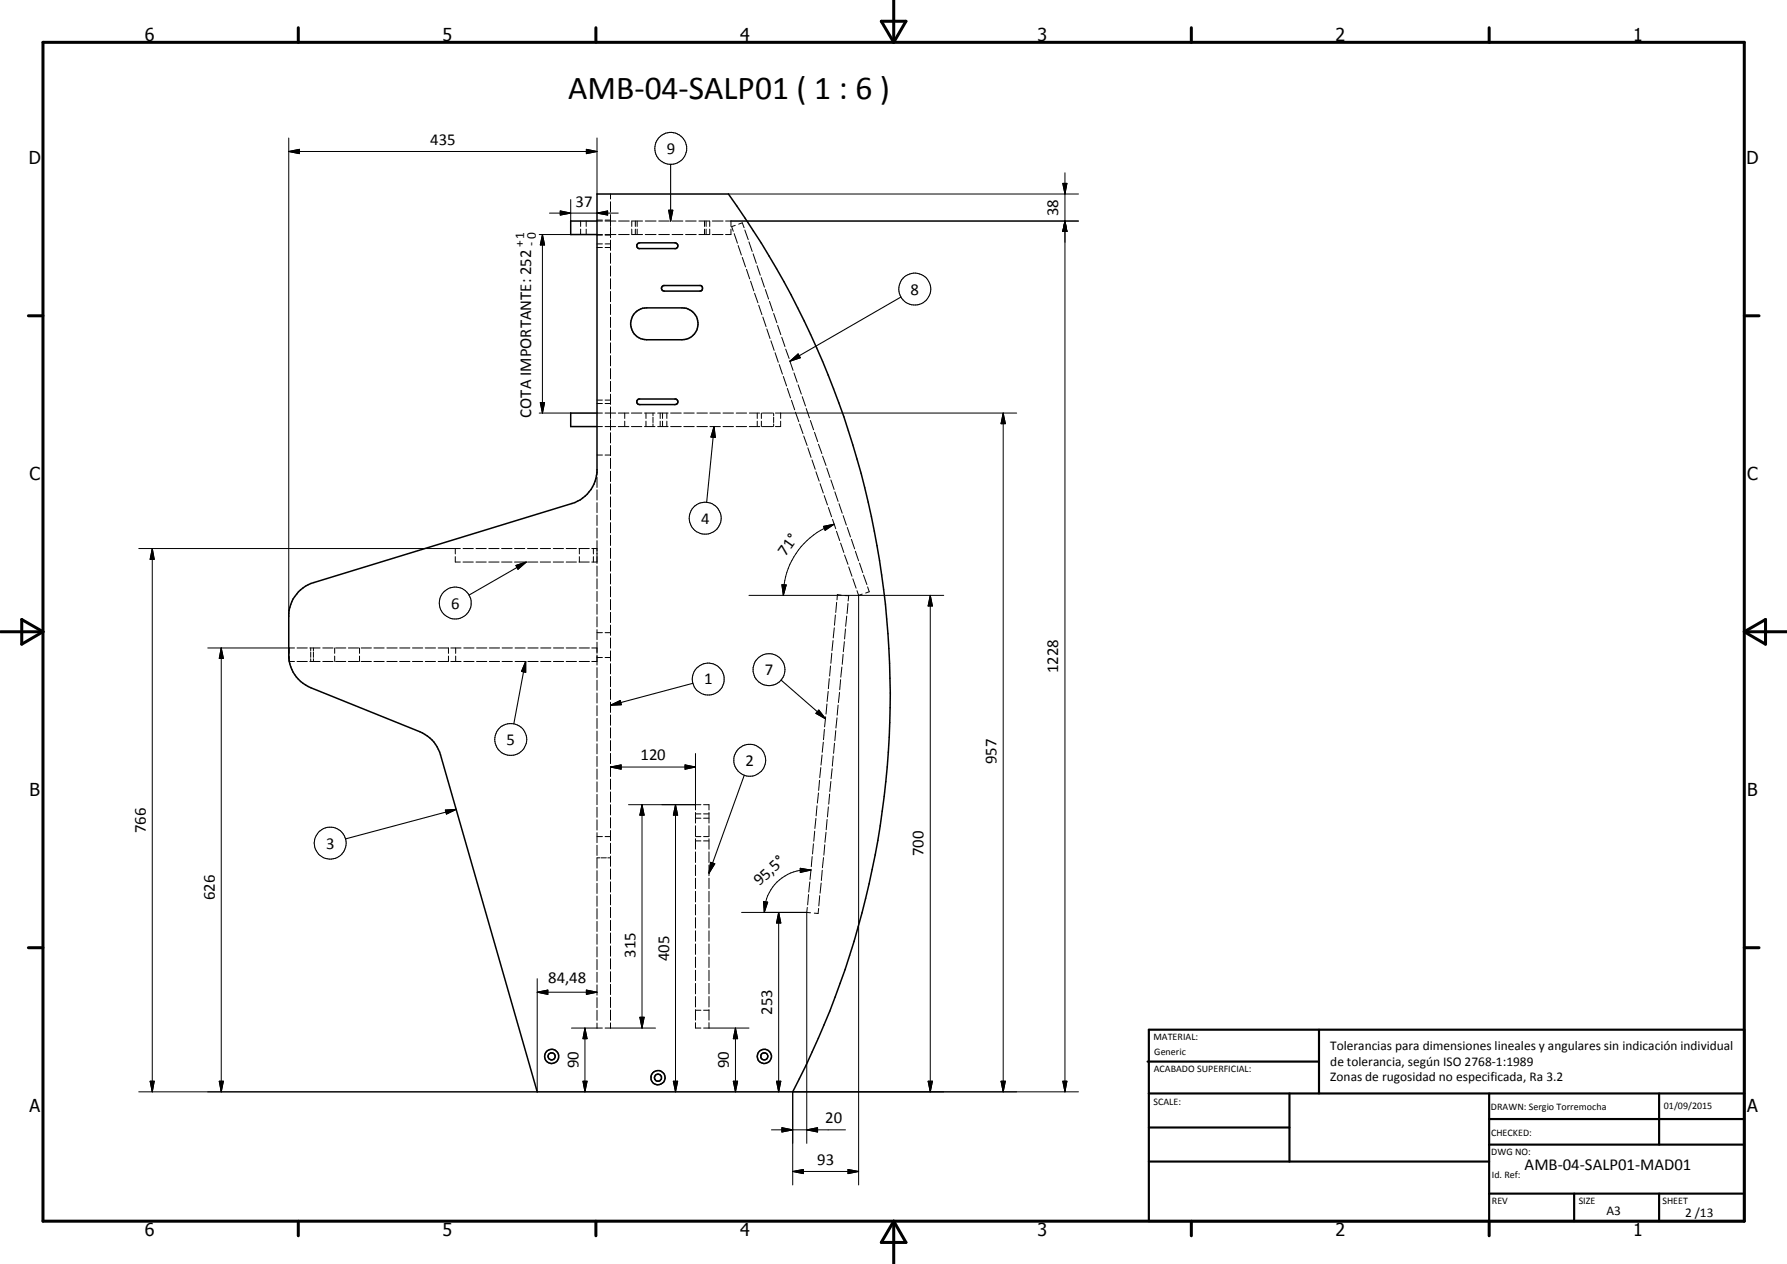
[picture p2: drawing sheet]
<svg xmlns="http://www.w3.org/2000/svg" width="420mm" height="297mm" viewBox="0 0 420 297" stroke-linecap="round" stroke-linejoin="round" font-family="sans-serif">
<g fill="none" stroke="#000" stroke-width=".35">
<path d="M140.4 45.6h30.9a201.3 201.3 0 0 1 15.1 211h-60.1l-22.7-79.2a8.2 8.2 0 0 0-4.9-5.4l-25.6-10.4a8.3 8.3 0 0 1-5.2-7v-10.5a8.4 8.4 0 0 1 5.9-7.2l60.7-18.6a8.5 8.5 0 0 0 5.9-7.3zM140.4 51.9h-6.2v3.2h6.2M149.9 57.3l.5-.2h8.3a.7 .7 0 0 1 .7 .6 .7 .7 0 0 1-.5 .7h-8.7l-.4-.4zM149.1 73.7l.7-.6a3.7 3.7 0 0 1 2.2-.8h8.3a3.7 3.7 0 0 1 3.8 3.8 3.7 3.7 0 0 1-3.8 3.7h-8.3a3.8 3.8 0 0 1-3.3-2.1 3.8 3.8 0 0 1 .4-4zM155.7 67.3l.3-.2h8.7a.68 .68 0 0 1 .5 .7 .68 .68 0 0 1-.7 .6h-8.3a.66 .66 0 0 1-.6-.4 .66 .66 0 0 1 .1-.7zM140.4 97.1h-6.2v3.1h6.2M149.9 94l.3-.2h8.7a.67 .67 0 0 1 .5 .7 .67 .67 0 0 1-.7 .6h-8.3a.65 .65 0 0 1-.6-.4 .65 .65 0 0 1 .1-.7z"/>
<circle cx="129.7" cy="248.2" r=".84"/>
<circle cx="129.7" cy="248.2" r="1.65"/>
<circle cx="154.7" cy="253.2" r="1.67"/>
<circle cx="154.7" cy="253.2" r=".83"/>
<circle cx="179.7" cy="248.3" r="1.67"/>
<circle cx="179.7" cy="248.2" r=".83"/>
</g>
<g fill="none" stroke="#000" stroke-width=".24">
<path d="M67.9 35.6l2.5-.5v1zM67.9 35.6h72.5M67.9 32.4v112.4M137.9 35.1l2.5 .5-2.5 .5zM140.4 32.4v13.2M126.8 55.1h7.4M127.5 55.1l.5 2.5h-1zM127.5 55.1v42M129.2 50.1h16.2M131.7 49.6l2.5 .5-2.5 .4zM134.2 46.9v5M136.5 51.9v1.3"/>
<path d="M136.5 53.8v1.3M137.8 51.9v1.3M137.8 53.8v1.3M140.4 50.1l2.5-.5v.9zM140.4 55.2h1.2M140.4 51.7h1.2M140.4 58.2h1.2M140.4 57.3h1.2M140.4 55.1h1.2M140.4 51.9h1.2M142.3 55.2h1.2M142.3 51.7h1.2"/>
<path d="M142.3 58.2h1.2M142.3 57.3h1.2M142.3 55.1h2.5M142.3 51.9h2.5M143.5 45.6v1.2M143.5 47.4v2.4M143.5 50.4v2.8M143.5 53.4v2.4M143.5 56.4v2.4M143.5 59.5v2.4M145.4 55.1h2.5M145.4 51.9h2.5"/>
<path d="M148.5 51.9v1.3M148.5 53.8v1.3M148.6 55.1h2.5M148.6 51.9h2.5M149.4 51.9v1.3M149.4 53.8v1.3M149.8 51.9v1.3M149.8 53.8v1.3M151.7 55.1h2.6M151.7 51.9h2.6M154.9 55.1h2.5M154.9 51.9h2.5"/>
<path d="M158 55.1h2.6M158 51.9h2.6M161.2 55.1h2.5M161.2 51.9h2.5M164.3 55.1h2.5M164.3 51.9h2.5M165.6 51.9v1.3M165.6 53.8v1.3M166 51.9v1.3M166 53.8v1.3M166.9 51.9v1.3M166.9 53.8v1.3"/>
<path d="M167.5 55.1h2.5M167.5 51.9h2.5M170.6 51.9h83M171.3 45.6h82.3M171.9 53.8v1.3h-1.3M171.9 51.9v1.3M172.6 54.9l.8 2.2M172.9 53l-.9 .3 .4 1.1M173.6 57.7l.7 2.2M173.7 52.7l.8-.3 .5 1.1M175.1 54.1l.8 2.2M176.1 56.9l.8 2.2"/>
<path d="M177.1 59.6l.7 2.3M249.9 43.1h1l-.5 2.5zM250.4 51.9l.5 2.5h-1zM250.4 40.6v216M143.5 62.5v2.4M143.5 65.5v2.4M143.5 68.5v2.4M143.5 71.5v2.4M143.5 74.5v2.5M143.5 77.6v2.4M174.5 60.5l.8 2.2M175.5 63.3l.8 2.2"/>
<path d="M176.5 66.1l.7 2.3M177.4 68.9l.8 2.3M178 62.4l.8 2.3M178.4 71.7l.7 2.3M179 65.2l.7 2.3M179.4 74.5l.7 2.3M179.9 68l.8 2.3M180.3 77.3l.7 2.2M180.9 70.8l.8 2.3M181.9 73.7l.8 2.2M182.8 76.5l.8 2.2M183.8 79.2l.8 2.2"/>
<path d="M126.8 97.1h7.4M127 94.6h1l-.5 2.5zM140.4 97.1h1.2M140.4 94.8h1.2M140.4 94h1.2M142.3 97.1h2.5M142.3 94.8h1.2M142.3 94h1.2M143.5 80.6v2.4M143.5 83.6v2.4M143.5 86.6v2.4M143.5 89.6v2.4"/>
<path d="M143.5 92.6v2.4M143.5 95.6v2.7M143.5 98.7v2.4M145.4 97.1h2.5M146.9 97.1v1.2M146.9 99v1.2M148.5 97.1h2.4M151.5 97.1h2.5M151.9 97.1v1.2M151.9 99v1.2M153.5 97.1v.6M153.5 98v1.3"/>
<path d="M153.5 99.6v.6M154.6 97.1h2.5M155.2 97.1v1.2M155.2 99v1.2M155.8 97.1v1.2M155.8 99v1.2M156.8 97.1v1.2M156.8 99v1.2M157.7 97.1h2.5M160.8 97.1h2.4M163.9 97.1h2.4M166.9 97.1h2.5"/>
<path d="M170 97.1h2.5M173.1 97.1h2.4M176.2 97.1h2.4M178 97.1v1.2M178 99v1.2M179 97.1v1.2M179 99v1.2M179.2 97.1h2.5M181.3 80.1l.7 2.2M181.9 97.1v.6M181.9 98v1.3M181.9 99.6v.6"/>
<path d="M182.2 82.9l.8 2.2M182.3 97.1h56.7M183.2 85.7l.8 2.2M183.5 99v1.2h-1.2M183.5 97.1v1.2M184.2 88.5l.7 2.2M184.7 82l.8 2.2M185.1 91.3l.8 2.2M185.7 84.8l.8 2.2M186.1 94.1l.7 2.2M186.7 87.6l.7 2.2M187 96.9l.8 2.2"/>
<path d="M187.7 90.4l.7 2.2M188 99.7l.8 2.2M188.6 93.2l.8 2.2M189.6 96l.7 2.2M190.5 98.8l.8 2.2M235.9 97.1l.5 2.5h-1zM235.9 97.1v159.5M140.4 110.4v1.1M140.4 112.1v2.5M140.4 115.1v2.4M140.4 118.1v2.4M140.4 106.9h1.2"/>
<path d="M140.4 100.2h1.2M142.3 106.9h1.2M142.3 100.2h2.5M143.5 101.7v2.4M143.5 104.7v2.4M143.5 107.7v2.4M143.5 110.7v2.5M143.5 113.7v2.4M143.5 116.8v2.4M143.5 119.8v2.4M145.4 100.2h2.5M148.5 100.2h2.4"/>
<path d="M151.5 100.2h2.5M154.6 100.2h2.5M157.7 100.2h2.5M160.8 100.2h2.4M163.9 100.2h2.4M166.9 100.2h2.5M170 100.2h2.5M173.1 100.2h2.4M176.2 100.2h2.4M179.2 100.2h2.5M189 102.4l.8 2.3M189.9 105.2l.8 2.3"/>
<path d="M190.9 108.1l.8 2.2M191.5 101.6l.8 2.2M191.8 110.9l.8 2.2M192.4 104.4l.8 2.2M192.8 113.7l.8 2.2M193.4 107.2l.8 2.2M193.8 116.5l.8 2.2M194.4 110l.7 2.2M194.8 119.3l.7 2.2M195.4 112.8l.7 2.2M196.3 115.6l.8 2.2M197.3 118.4l.7 2.2"/>
<path d="M32.6 128.9h75.6M35.8 128.9l.5 2.5h-1zM35.8 128.9v127.7M107 130.8v1.3h1.2M107 128.9v1.3M108.9 132.1h2.4M108.9 128.9h2.4M111.9 132.1h2.4M111.9 128.9h2.4M114.9 132.1h2.4M114.9 128.9h2.4M117.9 132.1h2.5"/>
<path d="M117.9 128.9h2.5M121 132.1h2.4M121 128.9h2.4M124 132.1h2.4M124 128.9h2.4M127 132.1h2.4M127 128.9h2.4M130.1 132.1h2.4M130.1 128.9h2.4M133.1 132.1h2.4M133.1 128.9h2.4M136.1 132.1h2.4"/>
<path d="M136.1 128.9h2.4M136.2 128.9v1.3M136.2 130.8v1.3M139.1 132.1h1.3M139.1 128.9h1.3M139.5 128.9v1.3M139.5 130.8v1.3M140.4 121.1v2.4M140.4 124.1v2.3M140.4 127v5.4M140.4 133v2.4M140.4 136v2.4"/>
<path d="M140.4 139v2.4M143.5 122.8v2.4M143.5 125.8v2.4M143.5 128.8v2.4M143.5 131.8v2.4M143.5 134.8v2.4M143.5 137.8v2.5M176.1 139.9h45.8M183.8 137.4l1.1 .1-.7 2.4zM193.6 123.7l2.5-.5-2.1 1.4zM195.7 122l.8 2.2M196.1 123.2a17.6 17.6 0 0 0-11.9 16.7"/>
<path d="M196.7 124.8l.7 2.2M197.6 127.6l.8 2.2M197.8 139.9l-.9-.2-.1 1.3M198.2 121.2l.8 2.2M198.6 130.4l.8 2.2M198.7 140h.8l-.1 1.2M199.2 124l.8 2.2M199.5 133.2l.8 2.2M200.2 126.7l.7 2.3M200.5 136l.8 2.2M201.1 129.5l.8 2.3M201.5 138.8l.4 1.1"/>
<path d="M201.9 139.9v138.6M202.1 132.3l.7 2.3M202.7 139.6l-.8 .3M203 135.1l.8 2.3M204 137.9l.4 1.2-.9 .3M218.7 139.9l.5 2.5h-1zM218.7 139.9v116.7M48.8 152.3h20.4M52 152.3l.5 2.4h-.9zM52 152.3v104.3M68 154.2v1.2h1.2M68 152.3v1.2"/>
<path d="M69.8 152.3h2.5M69.8 155.4h2.5M72.8 152.3h2.5M72.8 155.4h2.5M73.1 152.3v.6M73.1 153.2v1.3M73.1 154.8v.6M73.7 152.3v.6M73.7 153.2v1.3M73.7 154.8v.6M75.9 152.3h2.4M75.9 155.4h2.4"/>
<path d="M78.7 152.3v1.2M78.7 154.2v1.2M78.9 152.3h2.4M78.9 155.4h2.4M81.9 152.3h2.4M81.9 155.4h2.4M84.5 152.3v1.2M84.5 154.2v1.2M84.9 152.3h2.4M84.9 155.4h2.4M87.9 152.3h2.4M87.9 155.4h2.4"/>
<path d="M91 152.3h2.4M91 155.4h2.4M94 152.3h2.4M94 155.4h2.4M97 152.3h2.4M97 155.4h2.4M100 152.3h2.4M100 155.4h2.4M103 152.3h2.4v1.2M105.4 154.2v1.2h-2.4M106 152.3h2.4M106 155.4h2.4"/>
<path d="M107.1 152.3v1.2M107.1 154.2v1.2M109 152.3h2.5M109 155.4h2.5M112 152.3h2.5M112 155.4h2.5M115.1 152.3h2.4M115.1 155.4h2.4M118.1 152.3h2.4M118.1 155.4h2.4M121.1 152.3h2.4M121.1 155.4h2.4"/>
<path d="M124.1 152.3h2.4M124.1 155.4h2.4M127.1 152.3h2.4M127.1 155.4h2.4M130.1 152.3h2.4M130.1 155.4h2.4M133.1 152.3h2.4M133.1 155.4h2.4M136.2 152.3h2.4M136.2 155.4h2.4M139.1 152.3h1.3M139.1 155.4h1.3"/>
<path d="M140.4 142v2.4M140.4 144.9v2.4M140.4 148v2.3M140.4 150.9v2.6M140.4 153.9v2.4M140.4 156.9v2.4M140.4 159.9v2.3M140.4 154.5h1.2M140.4 148.7h1.2M142.3 154.5h1.2M142.3 148.7h1.2M143.5 140.9v2.4"/>
<path d="M143.5 143.9v2.4M143.5 146.9v2.4M143.5 149.9v2.4M143.5 153v2.4M143.5 156v2.4M143.5 159v2.4M195 159.5l-.2 2.3M195.3 156.5l-.2 2.4M195.6 153.5l-.2 2.4M195.9 150.5l-.3 2.4M196.2 147.5l-.3 2.4M196.4 144.5l-.2 2.4"/>
<path d="M196.7 141.6l-.2 2.3M197.6 159.7l-.2 2.4M197.9 156.8l-.2 2.3M198.2 153.8l-.2 2.3M198.5 150.8l-.2 2.4M198.8 147.8l-.2 2.4M199.1 144.8l-.3 2.4M199.4 141.8l-.2 2.4M140.4 162.9v2.3M140.4 165.8v2.4M140.4 168.8v2.4M140.4 171.8v2.4"/>
<path d="M140.4 174.8v2.4M140.4 177.8v2.3M143.5 162v2.4M143.5 165v2.4M143.5 168v2.4M143.5 171v2.4M143.5 174v2.4M143.5 177v2.5M161.1 179.7l2.4 .6-2.4 .5zM163.5 177.1v13.2M193.3 177.4l-.3 2.4M193.6 174.4l-.3 2.4"/>
<path d="M193.8 171.4l-.2 2.4M194.1 168.4l-.2 2.4M194.4 165.4l-.2 2.4M194.7 162.5l-.2 2.3M195.9 177.7l-.2 2.3M196.2 174.7l-.2 2.3M196.5 171.7l-.2 2.4M196.8 168.7l-.3 2.4M197.1 165.7l-.3 2.4M197.4 162.7l-.3 2.4M140.4 180.7v2.4M140.4 183.7v2.4"/>
<path d="M140.4 186.7v2.4M140.4 189.7v2.4M140.4 192.7v2.4M140.4 195.7v2.3M140.4 198.6v2.4M140.4 196.6h1.2M142.3 196.6h1.2M143.5 180.3l2.5-.6v1.1zM143.5 180.1v2.4M143.5 183.1v2.4M143.5 186.1v2.4M143.5 189.1v2.4"/>
<path d="M143.5 192.2v2.4M143.5 195.2v2.4M143.5 198.2v2.4M143.5 180.3h20M147.8 189.1h17M150.9 189.1l.6 2.5h-1.1zM150.9 189.1v52.5M158.8 189.1l.5 2.5h-1zM158.8 189.1v67.5M163.5 196.6h1.3M163.5 190.9v2.5M163.5 194.1v2.4"/>
<path d="M163.5 197.1v2.5M163.5 191.3h1.3M163.5 192.3h1.3M163.5 197.6h1.3M165.4 196.6h1.3M165.4 189.1h1.3v1.2M165.4 191.3h1.3M165.4 192.3h1.3M165.4 197.6h1.3M166.7 190.9v2.5M166.7 194.1v2.4M166.7 197.1v2.5"/>
<path d="M191.3 198.3l-.3 2.4M191.5 195.3l-.2 2.4M191.8 192.3l-.2 2.4M192.1 189.4l-.2 2.3M192.4 186.4l-.2 2.3M192.7 183.4l-.2 2.4M193 180.4l-.3 2.4M193.9 198.5l-.2 2.5M194.2 195.6l-.2 2.4M194.5 192.6l-.2 2.4M194.8 189.6l-.2 2.4M195.1 186.6l-.3 2.4"/>
<path d="M195.4 183.6l-.3 2.4M195.7 180.6l-.3 2.4M140.4 204.6v2.4M140.4 207.6v2.4M140.4 210.6v2.4M140.4 213.5v2.4M140.4 216.5v2.4M140.4 219.5v2.4M141 201.6h-.6v2.4M141.3 201.6h1.3M142.9 201.6h.6M143.5 201.2v2.4"/>
<path d="M143.5 204.2v2.4M143.5 207.2v2.4M143.5 210.2v2.4M143.5 213.2v2.4M143.5 216.3v2.4M143.5 219.2v2.5M163.5 200.2v2.5M163.5 203.3v2.5M163.5 206.4v2.4M163.5 209.5v2.5M163.5 212.6v2.4M163.5 215.6v2.5"/>
<path d="M163.5 218.7v2.5M166.7 200.2v2.5M166.7 203.3v2.5M166.7 206.4v2.4M166.7 209.5v2.5M166.7 212.6v2.4M166.7 215.6v2.5M166.7 218.7v2.5M174.4 214.4h15.3M179.5 211.9l1 .1-.8 2.4zM183.1 214.4l.5 2.5h-1zM183.1 214.4v42.2"/>
<path d="M188.2 204l2.5 .5-2.5 .5zM189.7 214.4l.9 .1M189.7 214.4v54.3M189.8 213.2l-.1 1.2M190.1 210.2l-.2 2.4M190.4 207.3l-.3 2.3M190.7 204.5a9.8 9.8 0 0 0-6.8 1.8 9.8 9.8 0 0 0-3.9 5.7l-.3 2.4M190.7 204.3l-.3 2.4M191 201.3l-.3 2.4M192.5 213.5l-.1 1.2-.9-.1M192.7 210.5l-.2 2.4M193.1 207.5l-.3 2.4"/>
<path d="M193.3 204.5l-.2 2.4M193.6 201.5l-.2 2.4M126.3 233.2l2.5-.5v1zM126.3 233.2h14.1M126.3 230v26.6h-93.7M137.9 232.7l2.5 .5-2.5 .5zM140.4 222.5v2.4M140.4 225.5v2.4M140.4 228.5v2.3M140.4 231.4v2.4M140.4 234.4v2.4M140.4 237.4v2.4"/>
<path d="M143.5 222.3v2.4M143.5 225.3v2.4M143.5 228.3v2.5M143.5 231.3v2.4M143.5 234.4v2.4M143.5 237.4v2.4M150.4 239.1h1.1l-.6 2.5zM163.5 237.4h1.3M163.5 221.8v2.5M163.5 224.9v2.5M163.5 228v2.5M163.5 231.1v2.5"/>
<path d="M163.5 234.2v2.4M163.5 237.3v2.4M165.4 237.4h1.3M166.7 221.8v2.5M166.7 224.9v2.5M166.7 228v2.5M166.7 231.1v2.5M166.7 234.2v2.4M166.7 237.3v2.4M35.3 254.1h1l-.5 2.5zM51.6 254.1h.9l-.5 2.5zM134.4 241.6h7.2"/>
<path d="M137.1 254.1h.9l-.5 2.5zM137.5 241.6l.5 2.5h-.9zM137.5 241.6v15M140.4 240.4v1.2M142.3 241.6h11.8M143.5 240.4v1.2M158.3 254.1h1l-.5 2.5zM163.5 240.3v1.3h1.3M165.4 241.6h10.7M166.7 240.3v1.3M172.4 254.1h1l-.5 2.5zM172.9 241.6l.5 2.5h-1z"/>
<path d="M172.9 241.6v15M182.6 254.1h1l-.5 2.5zM218.2 254.1h1l-.5 2.5zM235.4 254.1h1l-.5 2.5zM249.9 254.1h1l-.5 2.5zM253.6 256.6h-67.2v21.9M181.4 265.5h17.4M183.8 265l2.6 .5-2.6 .5zM186.4 275.3l2.5-.5v1zM186.4 275.3h15.5M189.7 265.5l2.5-.5v1zM199.4 274.8l2.5 .5-2.5 .5z"/>
</g>
<g fill="none" stroke="#000" stroke-width=".71">
<path d="M10.1 9.9h400v277.1h-400zM70.1 6.5v3.4M140.1 6.5v3.4M207.2 5h5.8l-2.9 4.9zM210.1 0v9.9M280.1 6.5v3.4M350.1 6.5v3.4M6.7 74.2h3.4M410.1 74.2h3.5M.1 148.5h10M5.1 145.6l5 2.9-5 2.9zM410.1 148.5h10"/>
<path d="M410.1 148.5l5-2.9v5.8zM6.7 222.7h3.4M410.1 222.7h3.5M70.1 287v3.4M140.1 287v3.4M210.1 287v10M210.1 287l2.9 5h-5.8zM280.1 287v3.4M350.1 287v3.4"/>
</g>
<g fill="none" stroke="#000" stroke-width=".51">
<path d="M269.8 249.5h40.3M270.1 242h140v45h-140zM270.1 257h140M303.2 257v16M310.1 242v15M350.1 257v30M390.1 257v12M270.1 265h33.1M270.1 273h80M350.1 269h60M350.1 263h60M350.1 280.5h60"/>
<path d="M370.1 280.5v6.5M390.1 280.5v6.5"/>
</g>
<g fill="#000">
<path d="M67.9 35.6l2.5-.5v1zM137.9 35.1l2.5 .5-2.5 .5zM127.5 55.1l.5 2.5h-1zM131.7 49.6l2.5 .5-2.5 .4zM140.4 50.1l2.5-.5v.9zM157.2 49.4h1l-.5 2.5zM249.9 43.1h1l-.5 2.5zM250.4 51.9l.5 2.5h-1zM127 94.6h1l-.5 2.5zM185.7 84.9l2-1.7 .5 .9zM235.9 97.1l.5 2.5h-1zM167.9 100.2l.3 2.6-1-.1z"/>
<path d="M35.8 128.9l.5 2.5h-1zM121.3 132.9l2.4-.8-1.9 1.7zM183.8 137.4l1.1 .1-.7 2.4zM193.6 123.7l2.5-.5-2.1 1.4zM52 152.3l.5 2.4h-.9zM123.6 155.4v2.6l-1-.2zM218.7 139.9l.5 2.5h-1zM143.5 165.7l2.3-1.1 .3 1zM143.5 180.3l2.5-.6v1.1zM192.5 166.9l1.6 2-2.3-1.3zM104.7 190.4l2.6-.2-2.3 1.1zM150.9 189.1l.6 2.5h-1.1z"/>
<path d="M158.8 189.1l.5 2.5h-1zM161.1 179.7l2.4 .6-2.4 .5zM167.1 202.6l1 .4-1.4 2.2zM179.5 211.9l1 .1-.8 2.4zM183.1 214.4l.5 2.5h-1zM188.2 204l2.5 .5-2.5 .5zM126.3 233.2l2.5-.5v1zM137.9 232.7l2.5 .5-2.5 .5zM150.4 239.1h1.1l-.6 2.5zM35.3 254.1h1l-.5 2.5zM51.6 254.1h.9l-.5 2.5zM137.1 254.1h.9l-.5 2.5z"/>
<path d="M137.5 241.6l.5 2.5h-.9zM158.3 254.1h1l-.5 2.5zM172.4 254.1h1l-.5 2.5zM172.9 241.6l.5 2.5h-1zM182.6 254.1h1l-.5 2.5zM218.2 254.1h1l-.5 2.5zM235.4 254.1h1l-.5 2.5zM249.9 254.1h1l-.5 2.5zM183.8 265l2.6 .5-2.6 .5zM186.4 275.3l2.5-.5v1zM189.7 265.5l2.5-.5v1zM199.4 274.8l2.5 .5-2.5 .5z"/>
</g>
<g fill="none" stroke="#000" stroke-width=".25">
<path d="M157.7 38.6v13.3M157.2 49.4h1l-.5 2.5zM211.8 69.8l-26.1 15.1M185.7 84.9l2-1.7 .5 .9zM167.9 100.2l.3 2.6-1-.1zM167.9 100.2l-1.8 17.9M121.3 132.9l2.4-.8-1.9 1.7zM123.7 132.1l-13.4 7.7M123.6 155.4v2.6l-1-.2zM123.6 155.4l-2.8 14.7M183.6 159.8l10.5 9.1M143.5 165.7l2.3-1.1 .3 1z"/>
<path d="M162.9 160.6l-19.4 5.1M192.5 166.9l1.6 2-2.3-1.3zM104.7 190.4l2.6-.2-2.3 1.1zM107.3 190.2l-26.1 6.9M175 182.2l-8.3 23M167.1 202.6l1 .4-1.4 2.2z"/>
<circle cx="157.7" cy="34.9" r="3.7"/>
<circle cx="215.1" cy="67.9" r="3.8"/>
<circle cx="165.8" cy="121.8" r="3.8"/>
<circle cx="107" cy="141.7" r="3.8"/>
<circle cx="166.5" cy="159.6" r="3.7"/>
<circle cx="180.8" cy="157.4" r="3.7"/>
<circle cx="120.1" cy="173.8" r="3.7"/>
<circle cx="176.3" cy="178.7" r="3.8"/>
<circle cx="77.6" cy="198.1" r="3.8"/>
</g>
<text font-size="7.9" x="133.5" y="23.2">AMB-04-SALP01 ( 1 : 6 )</text>
<g font-size="4.2">
<text x="34" y="9.6">6</text>
<text x="104" y="9.6">5</text>
<text x="174" y="9.6">4</text>
<text x="244" y="9.6">3</text>
<text x="314" y="9.6">2</text>
<text x="384" y="9.6">1</text>
<text x="6.8" y="38.7">D</text>
<text x="410.6" y="38.7">D</text>
<text x="7" y="112.9">C</text>
<text x="410.8" y="112.9">C</text>
<text x="7" y="187.1">B</text>
<text x="410.8" y="187.1">B</text>
<text x="7" y="261.4">A</text>
<text x="410.8" y="261.4">A</text>
<text x="34" y="290.4">6</text>
<text x="104" y="290.4">5</text>
<text x="174" y="290.4">4</text>
<text x="244" y="290.4">3</text>
<text x="314" y="290.4">2</text>
<text x="384" y="290.4">1</text>
</g>
<g font-size="3.9">
<text x="101.2" y="34.1">435</text>
<text x="156.7" y="36.2">9</text>
<text x="135.3" y="48.6">37</text>
<text x="248.8" y="50.8" transform="rotate(-90 248.8 50.8)">38</text>
<text x="214.1" y="69.2">8</text>
<text x="124.9" y="98.1" transform="rotate(-90 124.9 98.1)">COTA IMPORTANTE: 252</text>
<text x="164.8" y="123.1">4</text>
<text x="184.7" y="130.9" transform="rotate(-55 184.7 130.9)">71°</text>
<text x="106.1" y="143">6</text>
<text x="165.6" y="160.8">1</text>
<text x="179.8" y="158.6">7</text>
<text x="248.8" y="158.2" transform="rotate(-90 248.8 158.2)">1228</text>
<text x="119.1" y="175">5</text>
<text x="150.6" y="178.7">120</text>
<text x="175.3" y="180">2</text>
<text x="234.3" y="179.6" transform="rotate(-90 234.3 179.6)">957</text>
<text x="34.3" y="195.7" transform="rotate(-90 34.3 195.7)">766</text>
<text x="76.7" y="199.4">3</text>
<text x="217.2" y="201.3" transform="rotate(-90 217.2 201.3)">700</text>
<text x="178.6" y="208.3" transform="rotate(-42 178.6 208.3)">95,5°</text>
<text x="50.5" y="211.6" transform="rotate(-90 50.5 211.6)">626</text>
<text x="149.4" y="225" transform="rotate(-90 149.4 225)">315</text>
<text x="157.3" y="225.8" transform="rotate(-90 157.3 225.8)">405</text>
<text x="128.9" y="231.1">84,48</text>
<text x="181.6" y="238.5" transform="rotate(-90 181.6 238.5)">253</text>
<text x="136" y="251.1" transform="rotate(-90 136 251.1)">90</text>
<text x="171.4" y="251.1" transform="rotate(-90 171.4 251.1)">90</text>
<text x="194" y="263.9">20</text>
<text x="192.1" y="273.7">93</text>
<text x="358.5" y="275">AMB-04-SALP01-MAD01</text>
</g>
<g font-size="3.1">
<text x="123.1" y="58" transform="rotate(-90 123.1 58)">+1</text>
<text x="125.8" y="57.7" transform="rotate(-90 125.8 57.7)">-0</text>
<text x="312.7" y="246.8">Tolerancias para dimensiones lineales y angulares sin indicación individual</text>
<text x="312.7" y="250.4">de tolerancia, según ISO 2768-1:1989</text>
<text x="312.7" y="254">Zonas de rugosidad no especificada, Ra 3.2</text>
<text x="377.7" y="285.6">A3</text>
<text x="396.2" y="285.9">2 /13</text>
</g>
<g font-size="2.4">
<text x="271.2" y="244.4">MATERIAL:</text>
<text x="271.3" y="252">ACABADO SUPERFICIAL:</text>
<text x="271.4" y="247.9">Generic</text>
<text x="271.2" y="259.7">SCALE:</text>
<text x="350.6" y="260.8">DRAWN: Sergio Torremocha</text>
<text x="391.2" y="260.6">01/09/2015</text>
<text x="350.6" y="267">CHECKED:</text>
<text x="350.6" y="271.4">DWG NO:</text>
<text x="350.8" y="276.9">Id. Ref:</text>
<text x="350.8" y="282.8">REV</text>
<text x="371.2" y="282.9">SIZE</text>
<text x="390.9" y="282.9">SHEET</text>
</g>
</svg>
